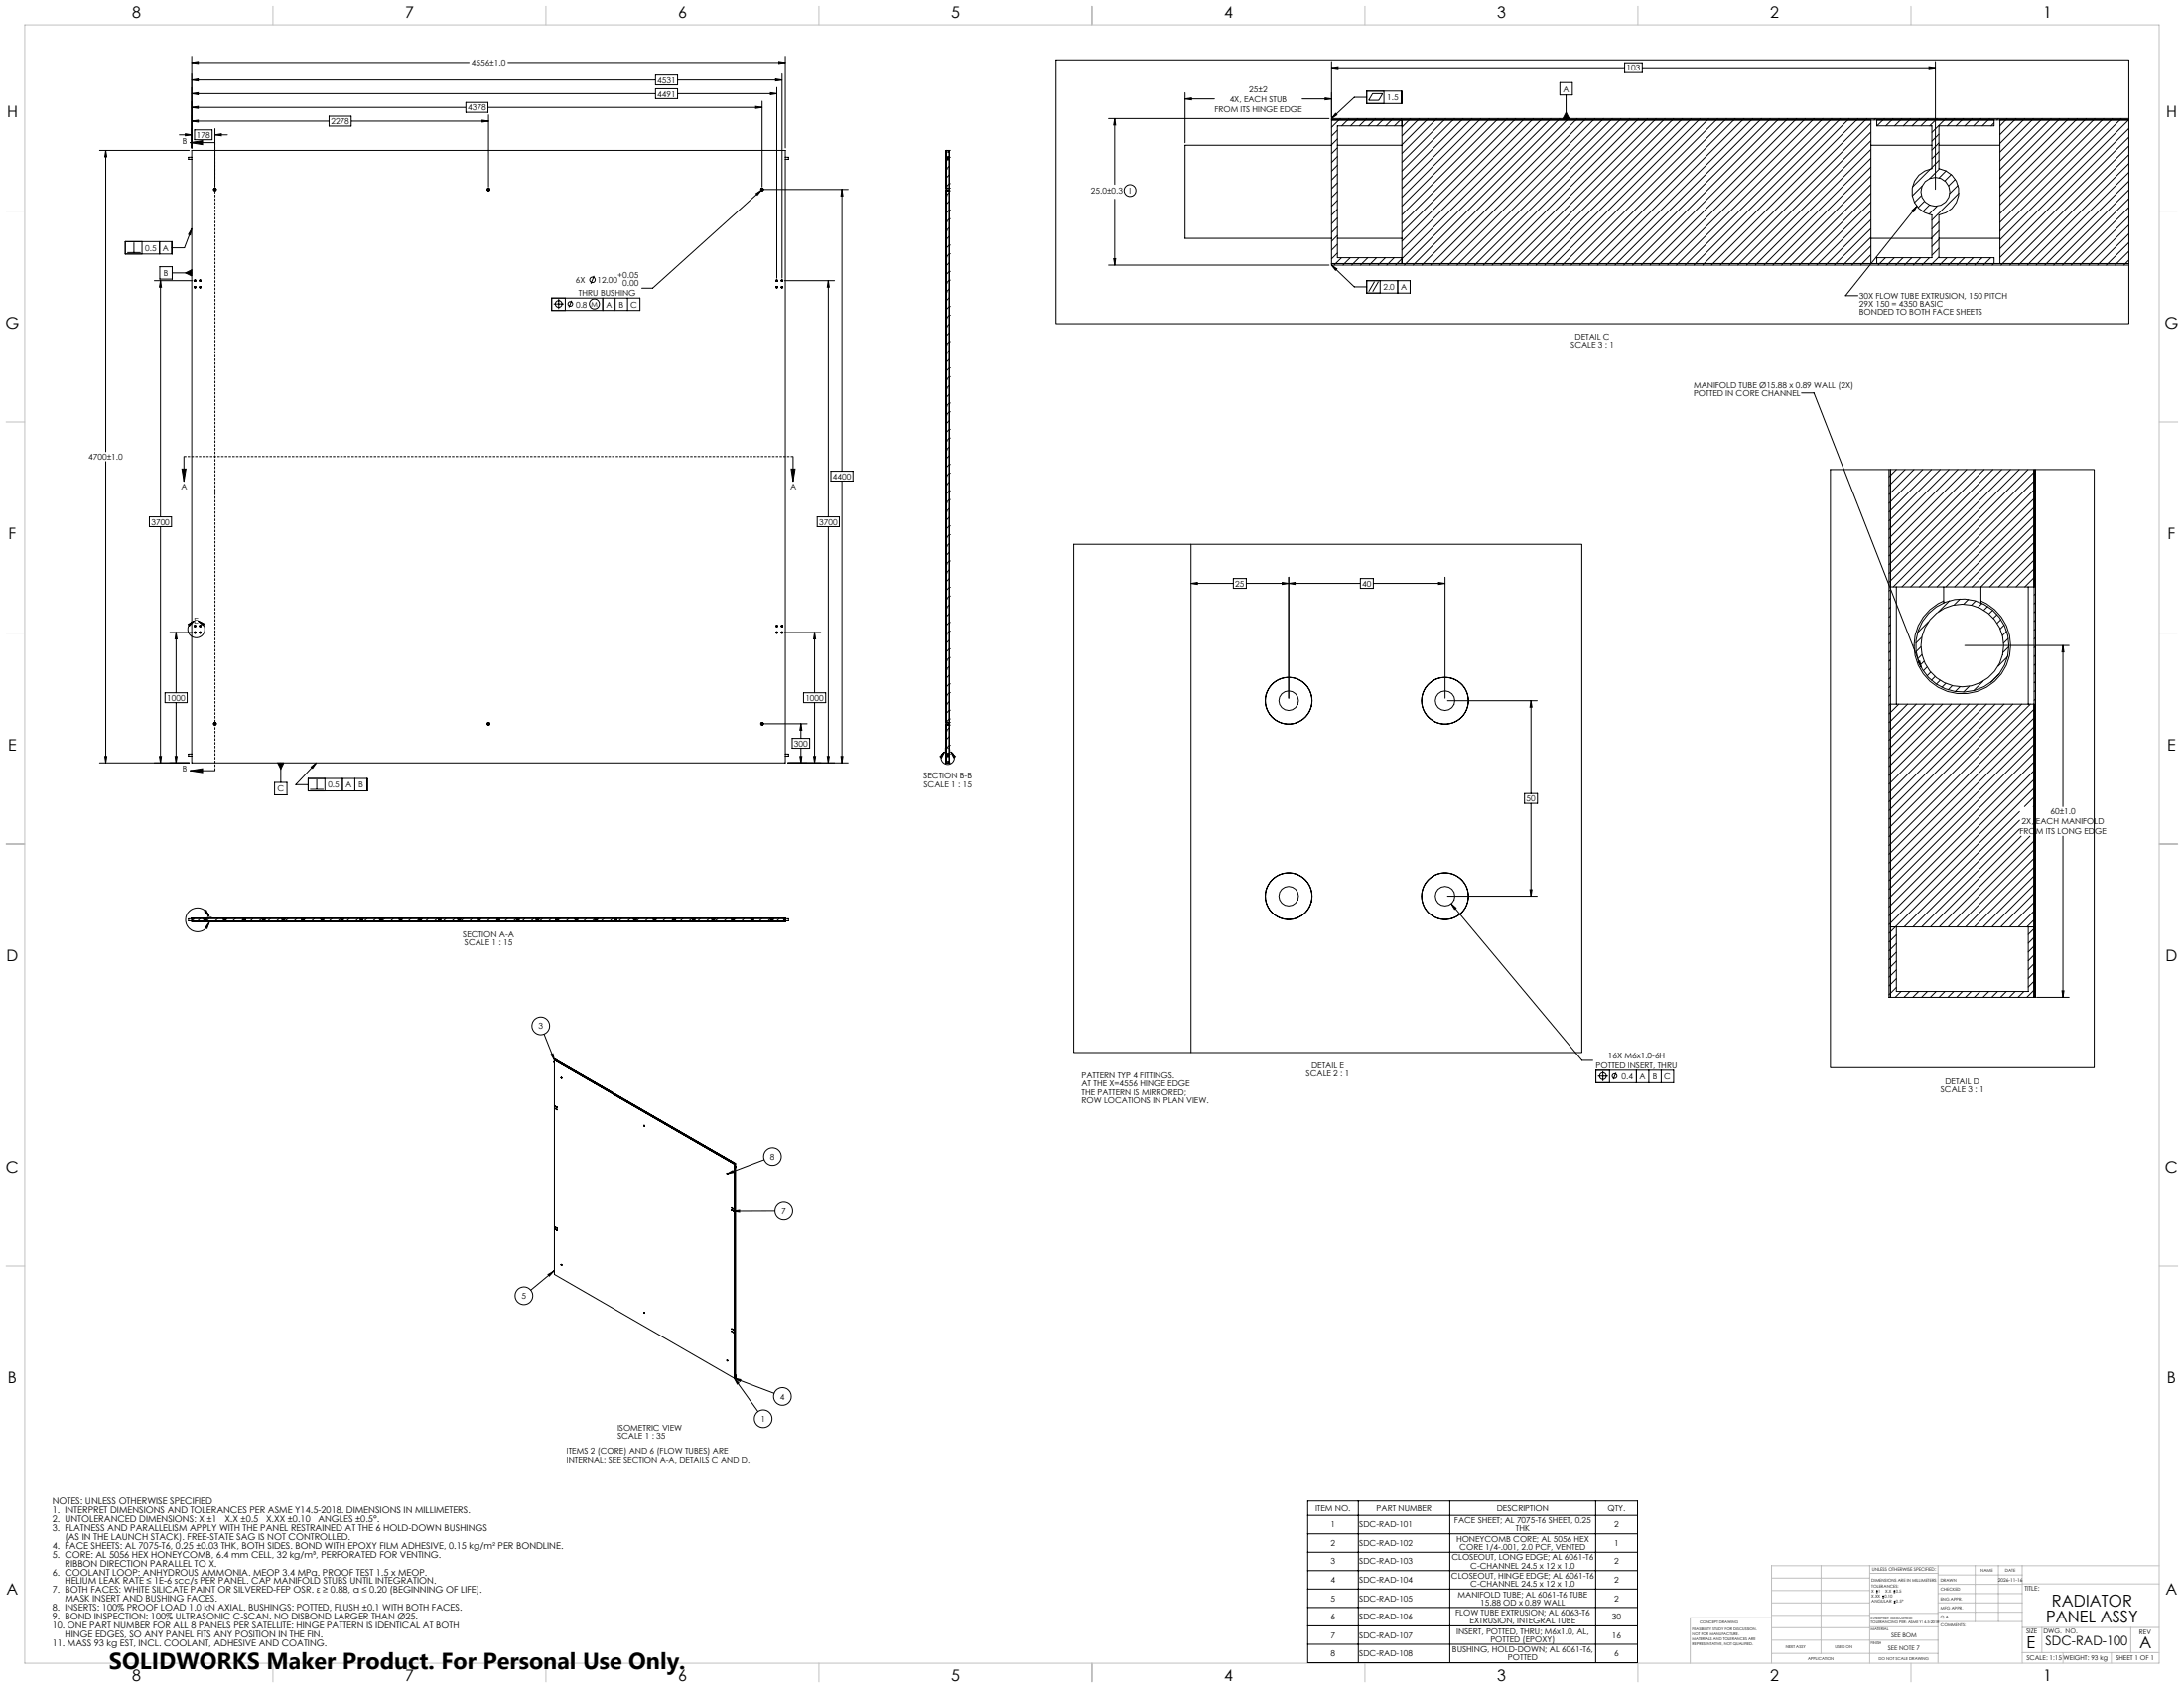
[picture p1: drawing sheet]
<svg xmlns="http://www.w3.org/2000/svg" width="1118mm" height="864mm" viewBox="0 0 1118 864" stroke-linecap="round" stroke-linejoin="round" font-family="sans-serif">
<g fill="none" stroke="#000" stroke-width=".51">
<path d="M98 32l3-1v1zM98 29v47M98 32h142M260 32h142M335 38h12v5h-12zM399 31l3 1h-3zM400 38v104M402 29v47M540 31h549v135h-549zM681 35l4-1v1zM681 31v29M681 35h150"/>
<path d="M831 32h9v5h-9zM841 35h149M987 34l3 1h-3zM990 31v66M98 48l3-1v1zM98 41l3-1v1zM98 55l3-1v1zM98 48h237M98 41h237M98 55h140M168 59h12v5h-12zM238 52h12v5h-12z"/>
<path d="M250 59v37M250 55h140M335 45h12v5h-12zM347 48h51M347 41h53M387 54l3 1h-3zM390 52v44M394 47l4 1h-4zM397 40l3 1h-3zM398 45v97M606 51l4-1v1zM606 47v26"/>
<path d="M606 51h15M666 51h15M678 50l3 1h-3zM683 58l1 1-3 2zM699 47h18v6h-18zM699 50h-6l-12 11M702 48h6l-2 3h-6zM708 47v6M798 42h7v7h-7zM801 57l2 4h-3zM801 49v12M51 77h46"/>
<path d="M54 77l1 3h-1zM54 77v154M92 69h6M95 68l3 1h-3zM97 73l7-1v2zM97 73h13M98 62l3-1v1zM98 77h304v313h-304zM98 62h70M100 66h9v5h-9zM110 69l3-1v1zM110 66v30"/>
<path d="M110 69h6M180 62h70M247 61l3 1h-3zM484 77h.1M484 77h2M484 77v20M484 78h2M484 78h.1M485 77h.1M486 77h.1M486 77v20M567 61h113"/>
<path d="M570 61l1 3h-1zM570 61v33M681 74h-75v48h75M681 61h408M681 61v75M684 76l-3 3M684 67l-3 3M684 71l-3 3M684 74h33M686 61l-5 4M690 61l-3 3M695 61l-4 3"/>
<path d="M699 61l-3 3M704 61l-4 3M708 61l-3 3M713 61l-4 3M717 61l-3 3M717 64h-33v68h33M717 61v74M722 61l-5 4M726 61l-9 9M731 61l-14 13M735 61l-18 17M740 61l-23 22"/>
<path d="M744 61l-27 26M749 61l-32 31M753 61l-36 35M758 61l-41 40M762 61l-45 44M767 61l-50 49M771 61l-54 53M776 61l-59 58M780 61l-63 62M785 61l-68 67M789 61l-75 75M794 61l-75 75"/>
<path d="M798 61l-75 75M802 61l-74 75M803 61h-1M807 61l-75 75M812 61l-75 75M816 61l-75 75M821 61l-75 75M825 61l-75 75M830 61l-75 75M834 61l-75 75M839 61l-75 75M843 61l-75 75"/>
<path d="M848 61l-75 75M852 61l-75 75M857 61l-75 75M861 61l-75 75M865 61l-74 75M870 61l-75 75M874 61l-75 75M879 61l-75 75M883 61l-75 75M888 61l-75 75M892 61l-75 75M897 61l-75 75"/>
<path d="M901 61l-75 75M906 61l-75 75M910 61l-75 75M915 61l-75 75M919 61l-75 75M924 61l-75 75M928 61l-75 75M933 61l-75 75M937 61l-75 75M942 61l-75 75M946 61l-75 75M951 61l-75 75"/>
<path d="M955 61l-75 75M957 63l-72 73M957 72l-63 64M957 76l-59 60M957 68l-68 68M957 74h32M957 61v74M960 61h-1M960 61v3h29v22a12 12 0 0 0-11 12 12 12 0 0 0 11 12v22h-29v3M964 61l-3 3M969 61l-4 3M973 61l-3 3"/>
<path d="M978 61l-4 3M982 61l-4 3M987 61l-4 3M991 61l-4 3M992 69l-3 3M992 73l-3 4M992 78l-3 3M992 74h31M996 61l-7 7M1000 61l-4 3M1005 61l-4 3M1009 61l-4 3"/>
<path d="M1014 61l-4 3M1018 61l-4 3M1020 61v3h-28v22a12 12 0 0 1 10 12 12 12 0 0 1-10 12v22h28v3l-1 1M1020 63l-1 1M1023 61h-1M1023 61v74M1027 61l-4 3M1032 61l-9 8M1036 61l-13 12M1041 61l-18 17M1045 61l-22 21M1050 61l-27 26"/>
<path d="M1054 61l-31 30M1059 61l-36 35M1063 61l-40 39M1068 61l-45 44M1072 61l-49 48M1077 61l-54 53M1081 61l-58 57M1085 61l-62 62M1089 61l-66 66M1089 70l-65 66M1089 75l-61 61M1089 79l-56 57"/>
<path d="M1089 66l-66 66M98 80h-2v1h2M387 99l3-2-2 3zM390 97l-56 50h-6M391 97h43M402 80h2v1h-2M431 97v3h-1zM431 97v144M484 82h.1M484 87h.1M484 96h.1M484 97h.1"/>
<path d="M484 98h.1M484 97v273M484 97h2M484 98h2M484 96h2M484 80h2M484 82h2M485 82h-1M485 81h-1l1-1v2M485 81v1M485 81h.1M486 80h.1"/>
<path d="M486 94h.1M486 97h.1M486 96h.1M486 98h.1M486 97v273M486 85l-2 2M486 89l-2 2M486 94l-2 2M486 98l-2 2M684 80l-3 3M684 94l-3 3M684 85l-3 3"/>
<path d="M684 89l-3 3M684 98l-3 3M957 81l-54 55M957 85l-50 51M957 94l-41 42M957 90l-45 46M957 99l-36 37M984 95l-5 5M988 86l-9 10M992 82l-3 4M992 86l-5 5M996 87l-4 4"/>
<path d="M999 89l-4 4M1001 92l-4 3M1002 95l-4 4M1002 99l-13 14M1089 84l-52 52M1089 88l-47 48M1089 93l-43 43M1089 97l-38 39M98 117l-1 3h-1zM98 117l-4 10h-6M484 100h.1M484 114h.1"/>
<path d="M484 118h.1M486 107h.1M486 112h.1M486 103l-2 2M486 107l-2 2M486 112l-2 2M486 116l-2 2M570 102v34M684 103l-3 3M684 112l-3 3M684 116l-3 3M684 107l-3 3"/>
<path d="M957 103l-32 33M957 108l-27 28M957 112l-23 24M957 117l-18 19M978 108l3-3-2 3zM981 105l-37 46h7M983 100l-3 4M985 103l-3 3M987 105l-3 3M991 105l-4 5M992 118l-3 4M992 114l-3 3"/>
<path d="M1089 102l-34 34M1089 106l-29 30M1089 111l-25 25M1089 115l-20 21M1089 120l-16 16M64 124h24v6h-24zM65 129h7M69 124v5M73 124v6M82 124v6M82 136h6v7h-6zM88 140h10"/>
<path d="M95 140l3-2v3zM484 132h.1M486 125h.1M486 130h.1M486 139h.1M486 121l-2 2M486 125l-2 2M486 130l-2 2M486 134l-2 2M486 139l-2 1M567 136h113M570 132h1l-1 4z"/>
<path d="M681 136l3 2h-1zM681 135h408M681 136h408M681 136l12 11h6M684 120l-3 3M684 125l-3 3M684 129l-3 3M684 122h33M686 132l-3 4M691 132l-4 4M695 132l-3 4M700 132l-4 4"/>
<path d="M704 132l-3 4M709 132l-4 4M713 132l-3 4M957 121l-14 15M957 126l-9 10M957 130l-5 6M957 122h32M965 132l-4 4M969 132l-3 4M974 132l-4 4M978 132l-3 4M983 132l-4 4"/>
<path d="M987 132l-3 4M992 123l-3 3M992 127l-3 4M992 131l-4 5M992 122h31M996 132l-3 4M1001 132l-4 4M1005 132l-3 4M1010 132l-4 4M1014 132l-4 4M1019 132l-4 4M1089 124l-11 12"/>
<path d="M1089 129l-7 7M1089 133l-2 3M79 144h19M82 144l1 3h-1zM82 144v120M282 153h45v6h-45zM283 156h5M286 153v5M289 153v6M293 154l-2 3M304 141l-2 4M308 153v6"/>
<path d="M315 153v6M321 153v6M401 144h26M424 144v3h-1zM424 144v120M484 145h.1M484 149h.1M486 143h.1M486 157h.1M486 143l-2 2M486 148l-2 1M486 152l-2 2"/>
<path d="M486 157l-2 1M699 144h23v6h-23zM703 144l-3 5M705 144l-3 5M706 144v6M715 144v6M484 163h.1M484 167h.1M484 176h.1M486 161h.1M486 175h.1M486 170l-2 2"/>
<path d="M486 161l-2 2M486 166l-2 1M486 175l-2 1M486 179l-2 2M484 181h.1M484 194h.1M484 199h.1M486 188h.1M486 193h.1M486 184l-2 1M486 188l-2 2M486 193l-2 1"/>
<path d="M486 197l-2 2M484 208h.1M484 212h.1M486 206h.1M486 211h.1M486 220h.1M486 202l-2 1M486 206l-2 2M486 211l-2 1M486 215l-2 2M486 220l-2 1M922 201h6l55 140"/>
<path d="M54 236v154M93 240h2l-1 6zM94 234v12M405 240h2l-1 6zM406 234v12M484 226h.1M484 230h.1M486 224h.1M486 238h.1M486 224l-2 2M486 229l-2 1M486 233l-2 2"/>
<path d="M486 238l-2 1M425 241h11v5h-11zM431 246v144M484 244h.1M484 248h.1M484 257h.1M486 242h.1M486 251h.1M486 256h.1M486 242l-2 2M486 247l-2 1M486 251l-2 2"/>
<path d="M486 256l-2 1M937 240h135v306h-135zM967 240v270h75v-270M967 240v270M970 240l-3 4M975 240l-8 8M979 240l-12 13M984 240l-17 17M988 240l-21 22M993 240l-26 26M997 240l-30 31M1002 240l-35 35"/>
<path d="M1006 240l-39 40M1011 240l-44 44M1015 240l-48 49M1020 240l-53 53M1024 240l-57 58M1029 240l-60 60M1033 240l-60 60M1038 240l-60 60M1041 240v270M1042 241l-60 59M1042 245l-55 55M1042 250l-51 50"/>
<path d="M1042 254l-46 46M1042 259l-42 41M76 264h12v5h-12zM82 269v121M418 264h12v5h-12zM424 269v121M484 262h.1M484 275h.1M484 280h.1M486 269h.1M486 274h.1M486 260l-2 2"/>
<path d="M486 265l-2 1M486 269l-2 2M486 274l-2 1M486 278l-2 2M549 278h260v260h-260zM609 278v260M1042 263l-37 37M1042 268l-33 32M1042 272l-28 28v8M1042 277l-24 23M484 289h.1M484 293h.1"/>
<path d="M486 287h.1M486 283l-2 1M486 287l-2 2M486 292l-2 1M486 296l-2 2M609 298h4v1zM609 298h22M631 296h7v5h-7zM638 298h58M656 298h3l-3 1zM659 298h4v1zM659 295v62"/>
<path d="M696 296h7v5h-7zM703 298h36M736 298h3l-3 1zM739 295v62M1042 281l-19 19M1042 286l-15 14M1042 290l-10 10M1042 295l-6 5M1042 299l-1 1M96 319l3-1-2 2zM101 318a4 4 0 0 1 3 6 4 4 0 0 1-7 1 4 4 0 0 1 2-7M101 318l3 1v1z"/>
<path d="M484 307h.1M484 311h.1M486 300h.1M486 305h.1M486 318h.1M486 300l-2 2M486 305l-2 2M486 309l-2 2M486 314l-2 2M486 318l-2 2M967 302h.1M967 306v1"/>
<path d="M967 311h.1M967 315v1M967 320h.1M967 300h74M970 300v60M987 318l-6 6M995 307a25 25 0 0 0-10 38 25 25 0 0 0 39 0 25 25 0 0 0-10-38M995 300v8M998 307l-6 6M1003 306l-3 4M1007 307l-2 2M1011 307l-2 3"/>
<path d="M1014 309l-2 2M1017 310l-2 2M1020 312l-2 2M1022 314l-2 2M1024 317l-2 2M1026 320l-2 2M1038 300v60M1042 304h-1M1042 308l-1 1M1042 313h-1M1042 317l-1 1M87 324h11"/>
<path d="M90 324l1 3h-1zM90 324v30M401 324h19M417 324v3h-1zM417 324v30M484 325h.1M484 338h.1M486 323h.1M486 332h.1M486 336h.1M486 323l-2 2M486 327l-2 2"/>
<path d="M486 332l-2 2M486 336l-2 2M967 329h.1M967 324v1M967 333v1M967 338h.1M981 339l1-1 1 3zM983 331l-2 2M983 326l-3 3M984 335l-2 2M985 338l-2 2M1005 330h54"/>
<path d="M1027 323l-2 2M1027 336l-5 5M1028 327l-3 2M1028 331l-3 3M1042 322h-1M1042 326l-1 1M1042 331h-1M1042 335l-1 1M1042 340h-1M1056 330v4h-1zM1056 330v83M84 354h12v5h-12z"/>
<path d="M90 359v31M411 354h12v5h-12zM417 359v31M484 343h.1M484 356h.1M486 350h.1M486 354h.1M486 341l-2 2M486 345l-2 2M486 350l-2 2M486 354l-2 2M486 359l-2 2"/>
<path d="M741 358h46M783 358l1 4h-1zM783 358v48M967 342v1M967 347h.1M967 351v1M967 355v1M967 360v1M986 341l-2 2M988 344l-2 2M990 346l-2 2M993 348l-2 2"/>
<path d="M996 350l-2 2M999 351l-2 2M1003 351l-2 3M1008 351l-3 3M1015 349l-5 4M1023 345l-4 4M1042 344l-1 1M1042 349h-1M1042 353l-1 1M1042 358h-1M391 370h22M405 378h9v5h-9z"/>
<path d="M410 370v4h-1zM410 370v8M484 374h.1M484 361h.1M484 369h.1M484 370v1M484 371h.1M484 370h.1M484 371v19M484 371h2M484 370h2M486 363h.1"/>
<path d="M486 368h.1M486 370v1M486 370h.1M486 371h.1M486 371v19M486 372l-2 2M486 377l-2 1M486 363l-2 2M486 368l-2 1M967 360h74M972 360l-5 5M976 360l-9 10"/>
<path d="M981 360l-14 14M985 360l-18 19M990 360l-23 23M994 360l-27 28M999 360l-32 32M1003 360l-36 37M1008 360l-41 41M1012 360l-45 46M1017 360l-50 50M1021 360l-54 55M1026 360l-59 59M1030 360l-63 64"/>
<path d="M1035 360l-68 68M1039 360l-72 73M1042 362l-75 75M1042 367l-75 75M1042 371l-75 75M1042 376l-75 75M51 390h46M54 387h1l-1 3zM82 387h1l-1 3zM90 387h1l-1 3zM97 394l7-1v2zM97 394h13"/>
<path d="M98 386h-2v1h2M142 390h3l-1 3zM144 390v10M158 398h30v7h-30zM159 392l3-2-2 3zM162 390l-11 11h7M162 399v5M166 398v7M175 398v7M182 398v7M402 386h2v1h-2M403 390h31"/>
<path d="M409 387h1v3zM410 383v7M416 387h1v3zM423 387h1v3zM430 387h1v3zM483 385a3 3 0 0 0-1 5 3 3 0 0 0 6 0 3 3 0 0 0-1-5M483 385l-1 3-1-1zM484 387h.1M484 390h.1M484 390h2M484 389h2M484 387h2"/>
<path d="M484 386h2M485 387h-1M485 386v1l1-1h-1M485 387h.1M485 386h.1M486 381h.1M486 386h.1M486 390h.1M486 381l-2 2M487 385l2 2-1 1zM1042 380l-75 75M1042 385l-75 75"/>
<path d="M1042 389l-75 75M1042 393l-75 75M1042 398l-75 75M141 400h6v7h-6zM159 404h7M780 406h7v5h-7zM783 411v48M1033 420l-54 54M1033 415l-59 59M1042 402l-75 75M1042 407l-6 6M1042 411l-2 2"/>
<path d="M1033 424l-50 50M1034 428l-46 46M1039 428l-47 46M1042 429l-45 45M1042 434l-41 40M1042 438l-36 36M1056 428v82M741 459h46M783 455h1l-1 4zM1042 443l-32 31M1042 447l-27 27M1042 452l-23 22"/>
<path d="M1042 456l-18 18M98 470h304v1h-304zM99 470h-3v1h3M99 470v1M103 470l-2 1M104 470h2M104 470v1M104 470h.1M104 471h.1M105 466h1l1 3zM105 470v1M105 470h.1"/>
<path d="M105 471h.1M106 471h-1M106 470h.1M106 471h.1M106 470v1M107 469a6 6 0 0 0-10-3 6 6 0 0 0 1 10 6 6 0 0 0 9-4M107 472l-1 3h-1zM107 470l-1 1h-2M110 471h.1M112 470h.1M112 470l-2 1M114 471h2"/>
<path d="M114 470h2M114 470v1M114 471h.1M115 470v1M115 470h.1M115 471h.1M116 470h.1M116 471h.1M116 470v1M121 470l-2 1M123 471h.1M124 471h-1"/>
<path d="M124 471h2M124 470h2M124 470v1M124 470h.1M124 471h.1M125 470v1M125 470h.1M125 471h.1M126 470h.1M126 471h.1M126 470v1M128 471h.1"/>
<path d="M130 470h.1M130 470l-2 1M134 470h.1M134 470l-2 1M134 471h2M134 470h2M134 470v1M134 471h.1M135 470v1M135 470h.1M135 471h.1M136 470h.1"/>
<path d="M136 471h.1M136 470v1M137 471h.1M139 470l-2 1M141 471h.1M143 470h.1M143 470l-2 1M144 471h2M144 470h2M144 470v1M144 470h.1M144 471h.1"/>
<path d="M145 470v1M145 470h.1M145 471h.1M146 470h.1M146 471h.1M146 470v1l1-1M147 470h.1M152 470l-2 1M154 471h2M154 470h2M154 470v1M154 470h.1"/>
<path d="M154 471h.1M155 471h.1M155 470v1M155 470h.1M156 470h.1M156 471h.1M156 470v1M159 471h.1M161 470h.1M161 470l-2 1M164 471h.1M164 471h2"/>
<path d="M164 470h2M164 470v1M164 470h.1M165 470v1M165 470h.1M165 471h.1M166 470v1M170 470l-2 1M173 471h.1M174 471h2M174 470v1M174 471h.1"/>
<path d="M174 470h.1M175 470v1M175 470h.1M175 471h.1M176 470h.1M176 471h.1M176 470h-2l-1 1M176 470v1M177 471h.1M179 470h.1M179 470l-2 1M183 470l-1 1"/>
<path d="M184 471h2M184 470h2M184 470v1M184 470h.1M184 471h.1M185 470v1M185 470h.1M185 471h.1M186 470h.1M186 471h.1M186 470v1M188 470l-2 1"/>
<path d="M191 471h.1M192 470h.1M192 470l-1 1M194 471h2M194 470h2M194 470v1M194 470h.1M194 471h.1M195 470v1M195 470h.1M195 471h.1M196 470h.1"/>
<path d="M196 471h.1M196 470v1M197 470h.1M197 470l-1 1M201 470l-1 1M204 470h2v1M204 470v1M204 471h2M204 470h.1M204 471h.1M205 471h.1M205 470v1"/>
<path d="M205 470h.1M206 470h.1M206 471h.1M209 471h.1M210 470h.1M210 470l-1 1M214 470l-1 1M214 471h2M214 470h2M214 470v1M214 470h.1M214 471h.1"/>
<path d="M215 470h.1M215 470v1M215 471h.1M216 470h.1M216 471h.1M216 470v1M218 471h.1M219 470l-1 1M222 471h.1M224 470h.1M224 470l-2 1M224 471h2"/>
<path d="M224 470h2M224 470v1M224 471h.1M225 470v1M225 470h.1M225 471h.1M226 470h.1M226 471h.1M226 470v1M228 470h.1M228 470l-1 1M233 470l-2 1"/>
<path d="M234 471h2M234 470h2M234 470v1M234 470h.1M234 471h.1M235 470v1M235 470h.1M235 471h.1M236 470h.1M236 471h.1M237 470l-1 1v-1M240 471h.1"/>
<path d="M242 470h.1M242 470l-2 1M244 471h2M244 470h2M244 470v1M245 471h.1M245 470v1M245 470h.1M246 470h.1M246 471h.1M246 470v1M251 470l-2 1"/>
<path d="M254 471h.1M254 471h2M254 470h2M254 470v1M254 470h.1M255 470v1M255 470h.1M255 471h.1M256 470h.1M256 471h.1M256 470v1M260 470h.1"/>
<path d="M260 470l-2 1M264 471v-1l-1 1M264 471h2M264 470h2M264 470h.1M264 471h.1M265 470v1M265 470h.1M265 471h.1M266 470h.1M266 471h.1M266 470v1"/>
<path d="M267 471h.1M269 470l-2 1M272 471h.1M273 470h.1M273 470l-1 1M274 471h2M274 470h2M274 470v1M274 470h.1M274 471h.1M275 470v1M275 470h.1"/>
<path d="M275 471h.1M276 470h.1M276 471h.1M276 470v1M278 470h.1M278 470l-2 1M282 470l-1 1M284 471h2M284 470h2M284 470v1M284 470h.1M284 471h.1"/>
<path d="M285 470v1M285 471h.1M285 470h.1M286 470h.1M286 471h.1M286 470v1M287 470l-1 1M290 471h.1M291 470h.1M291 470l-1 1M294 470h2M294 470v1"/>
<path d="M294 470h.1M294 471h.1M295 471h.1M295 470v1M295 470h.1M296 470v1M296 470h.1M296 471h-2M299 471h.1M300 470l-1 1M303 471h.1M304 470l-1 1"/>
<path d="M304 471h2M304 470h2M304 470v1M304 470h.1M304 471h.1M305 470h.1M305 470v1M305 471h.1M306 470h.1M306 471h.1M306 470v1M309 470h.1"/>
<path d="M309 470l-2 1M314 470l-2 1M314 471h2M314 470h2M314 470v1M314 470h.1M314 471h.1M315 470v1M315 470h.1M315 471h.1M316 470h.1M316 471h.1"/>
<path d="M316 470v1M318 470l-2 1M321 471h.1M323 470h.1M323 470l-2 1M324 470h2M324 470v1M324 470h.1M324 471h.1M325 470v1M325 470h.1M325 471h.1"/>
<path d="M326 471h-1M326 470h.1M326 471h.1M326 470v1M327 470h.1M327 470l-1 1h-2M330 471h.1M332 470l-2 1M334 471h2M334 470h2M334 470v1M334 470h.1"/>
<path d="M334 471h.1M335 471h-1M335 470v1M335 470h.1M335 471h.1M336 470h.1M336 471h.1M336 470v1M341 470h.1M341 470l-2 1M344 471h-1M344 471h2"/>
<path d="M344 470h2M344 470v1M344 470h.1M344 471h.1M345 470v1M345 470h.1M345 471h.1M346 470h.1M346 471h.1M346 470v1M348 471h.1M350 470l-2 1"/>
<path d="M352 471h.1M354 470h.1M354 470l-2 1M354 471h2M354 470h2M354 470v1M354 471h.1M355 470v1M355 470h.1M355 471h.1M356 470h.1M356 471h.1"/>
<path d="M356 470v1M359 470h.1M359 470l-2 1M363 470l-2 1M364 471h2M364 470h2M364 470v1M364 470h.1M364 471h.1M365 470v1M365 470h.1M365 471h.1"/>
<path d="M366 470h.1M366 471h.1M366 470v1l2-1M368 470h.1M370 471h.1M372 470h.1M372 470l-2 1M374 471h2M374 470h2M374 470v1M374 470h.1M374 471h.1"/>
<path d="M375 470v1M375 470h.1M375 471h.1M376 470h.1M376 471h.1M376 470v1M377 470l-1 1M379 471h.1M381 470l-2 1M384 471h.1M384 471h2M384 470h2"/>
<path d="M384 470v1M384 470h.1M385 470v1M385 470h.1M385 471h.1M386 470h.1M386 471h.1M386 470v1M390 470h.1M390 470l-2 1M394 471h2M394 470h2"/>
<path d="M394 470v1M394 470l-1 1M395 470v1M395 470h.1M395 471h.1M396 470h.1M396 471h.1M396 470v1M397 471h.1M399 470l-2 1M401 470h3v1h-3M401 470v1"/>
<path d="M402 471h.1M743 462l2 3h-1zM743 462l67 81h5M967 474h74M970 478l-3 4M970 474v33h68v-33M1042 461l-14 13M1042 465l-9 9M1042 470l-5 4M1042 474l-4 4M1042 479l-4 4M970 483l-3 3"/>
<path d="M970 487l-3 4M970 492l-3 3M970 496l-3 4M1042 483l-4 4M1042 488l-4 4M1042 492l-4 4M1042 497l-4 4M970 501l-3 3M970 505l-3 4M973 507l-3 3M977 507l-3 3M982 507l-3 3"/>
<path d="M986 507l-3 3M991 507l-3 3M995 507l-3 3M1000 507l-3 3M1004 507l-3 3M1009 507l-3 3M1013 507l-3 3M1018 507l-3 3M1022 507l-3 3M1027 507l-3 3M1031 507l-3 3M1036 507l-3 3"/>
<path d="M1042 501l-4 4M1042 506l-5 4M1042 510h17M1055 507h1v3zM278 529l6 13M282 540l1-1 1 3zM284 543h-1l1 1M284 542h.1M284 542l92 54v-1M284 542v110l92 53M284 542l92 53M287 552h.1"/>
<path d="M817 548h39v6h-39zM818 551h5M820 548v5M824 548v6M827 549l-1 3M837 548v6M844 548v6M850 548v6M284 566h.1M285 567h.1M376 595v110M376 596h.1"/>
<path d="M376 597h1M376 597h.1M376 595v2M376 597v107M376 595h.1M391 593l-19 8M372 600v1zM372 601l3-2v1zM372 600h.1M375 619h.1M374 619h.1M374 618h.1"/>
<path d="M375 620h.1M375 618h.1M375 620l3-1v1zM397 620h-22M284 629h.1M284 628h.1M285 628h.1M285 630h.1M285 629h.1M280 652l3-2-2 3zM283 650l-11 10M283 650l1 1"/>
<path d="M284 650h-1M330 671v1zM374 680h.1M374 681h.1M375 680h.1M375 682h.1M376 705h.1M376 705l2 3h-1zM376 705l3 1v1zM376 705l12 17M376 705l20 8M376 704v1"/>
<path d="M377 704h-1M669 768h169v83h-169zM669 775h169M695 768v83M742 768v83M817 768v83M669 785h169M669 794h169M669 804h169M669 813h169M960 815h1M960 814h1"/>
<path d="M961 814h.1M963 817h1M964 816v1M969 815h1M969 814h1M969 819h1M969 814h.1M970 819v1M669 822h169M669 832h169M969 820h1M669 841h169"/>
<circle cx="110" cy="97" r=".4"/>
<circle cx="110" cy="97" r=".7"/>
<circle cx="250" cy="97" r=".4"/>
<circle cx="250" cy="97" r=".7"/>
<circle cx="390" cy="97" r=".4"/>
<circle cx="390" cy="97" r=".7"/>
<circle cx="485" cy="81" r=".5"/>
<circle cx="578" cy="97" r="3"/>
<circle cx="990" cy="98" r="7"/>
<circle cx="100" cy="147" r=".2"/>
<circle cx="100" cy="147" r=".4"/>
<circle cx="100" cy="144" r=".4"/>
<circle cx="100" cy="144" r=".2"/>
<circle cx="102" cy="144" r=".4"/>
<circle cx="102" cy="147" r=".4"/>
<circle cx="102" cy="147" r=".2"/>
<circle cx="102" cy="144" r=".2"/>
<circle cx="286" cy="156" r="1.7"/>
<circle cx="292" cy="156" r="1.2"/>
<circle cx="303" cy="143" r="1.4"/>
<circle cx="304" cy="156" r="2.6"/>
<circle cx="398" cy="147" r=".2"/>
<circle cx="398" cy="147" r=".4"/>
<circle cx="398" cy="144" r=".4"/>
<circle cx="398" cy="144" r=".2"/>
<circle cx="400" cy="147" r=".2"/>
<circle cx="400" cy="144" r=".2"/>
<circle cx="400" cy="144" r=".4"/>
<circle cx="400" cy="147" r=".4"/>
<circle cx="100" cy="324" r=".2"/>
<circle cx="100" cy="324" r=".4"/>
<circle cx="100" cy="320" r=".4"/>
<circle cx="100" cy="320" r=".2"/>
<circle cx="102" cy="320" r=".4"/>
<circle cx="102" cy="324" r=".4"/>
<circle cx="102" cy="324" r=".2"/>
<circle cx="102" cy="320" r=".2"/>
<circle cx="398" cy="324" r=".2"/>
<circle cx="398" cy="324" r=".4"/>
<circle cx="398" cy="320" r=".4"/>
<circle cx="398" cy="320" r=".2"/>
<circle cx="400" cy="324" r=".2"/>
<circle cx="400" cy="320" r=".2"/>
<circle cx="400" cy="324" r=".4"/>
<circle cx="400" cy="320" r=".4"/>
<circle cx="1004" cy="330" r="24"/>
<circle cx="1004" cy="330" r="21"/>
<circle cx="659" cy="358" r="12"/>
<circle cx="659" cy="358" r="5"/>
<circle cx="739" cy="359" r="12"/>
<circle cx="739" cy="358" r="12"/>
<circle cx="739" cy="358" r="5"/>
<circle cx="110" cy="370" r=".4"/>
<circle cx="110" cy="370" r=".7"/>
<circle cx="250" cy="370" r=".4"/>
<circle cx="250" cy="370" r=".7"/>
<circle cx="390" cy="370" r=".4"/>
<circle cx="390" cy="370" r=".7"/>
<circle cx="485" cy="386" r=".5"/>
<circle cx="659" cy="458" r="12"/>
<circle cx="659" cy="459" r="12"/>
<circle cx="659" cy="458" r="5"/>
<circle cx="739" cy="459" r="12"/>
<circle cx="739" cy="458" r="12"/>
<circle cx="739" cy="458" r="5"/>
<circle cx="105" cy="471" r=".2"/>
<circle cx="115" cy="471" r=".2"/>
<circle cx="125" cy="471" r=".2"/>
<circle cx="135" cy="471" r=".2"/>
<circle cx="145" cy="471" r=".2"/>
<circle cx="155" cy="471" r=".2"/>
<circle cx="165" cy="471" r=".2"/>
<circle cx="175" cy="471" r=".2"/>
<circle cx="185" cy="471" r=".2"/>
<circle cx="195" cy="471" r=".2"/>
<circle cx="205" cy="471" r=".2"/>
<circle cx="215" cy="471" r=".2"/>
<circle cx="225" cy="471" r=".2"/>
<circle cx="235" cy="471" r=".2"/>
<circle cx="245" cy="471" r=".2"/>
<circle cx="255" cy="471" r=".2"/>
<circle cx="265" cy="471" r=".2"/>
<circle cx="275" cy="471" r=".2"/>
<circle cx="285" cy="471" r=".2"/>
<circle cx="295" cy="471" r=".2"/>
<circle cx="305" cy="471" r=".2"/>
<circle cx="315" cy="471" r=".2"/>
<circle cx="325" cy="471" r=".2"/>
<circle cx="335" cy="471" r=".2"/>
<circle cx="345" cy="471" r=".2"/>
<circle cx="355" cy="471" r=".2"/>
<circle cx="365" cy="471" r=".2"/>
<circle cx="375" cy="471" r=".2"/>
<circle cx="385" cy="471" r=".2"/>
<circle cx="395" cy="471" r=".2"/>
<circle cx="277" cy="525" r="5"/>
<circle cx="287" cy="551" r=".3"/>
<circle cx="287" cy="551" r=".2"/>
<circle cx="820" cy="551" r="1.7"/>
<circle cx="826" cy="551" r="1.2"/>
<circle cx="284" cy="567" r=".1"/>
<circle cx="284" cy="566" r=".1"/>
<circle cx="285" cy="566" r=".1"/>
<circle cx="285" cy="568" r=".1"/>
<circle cx="330" cy="576" r=".2"/>
<circle cx="330" cy="576" r=".1"/>
<circle cx="377" cy="597" r=".2"/>
<circle cx="395" cy="592" r="5"/>
<circle cx="372" cy="600" r=".2"/>
<circle cx="374" cy="618" r=".1"/>
<circle cx="401" cy="620" r="5"/>
<circle cx="285" cy="628" r=".1"/>
<circle cx="285" cy="629" r=".1"/>
<circle cx="287" cy="647" r=".2"/>
<circle cx="287" cy="647" r=".1"/>
<circle cx="268" cy="663" r="5"/>
<circle cx="330" cy="672" r=".1"/>
<circle cx="330" cy="672" r=".2"/>
<circle cx="374" cy="680" r=".1"/>
<circle cx="372" cy="696" r=".2"/>
<circle cx="372" cy="696" r=".1"/>
<circle cx="374" cy="681" r=".1"/>
<circle cx="375" cy="680" r=".1"/>
<circle cx="375" cy="682" r=".1"/>
<circle cx="377" cy="704" r=".2"/>
<circle cx="400" cy="714" r="5"/>
<circle cx="391" cy="726" r="5"/>
</g>
<g fill="none" stroke="#c0c0c0" stroke-width=".51">
<path d="M13 13h1092v838h-1092zM140 3v10M279 3v10M419 3v10M559 3v10M698 3v10M838 3v10M978 3v10M3 108h10M1105 108h9M3 216h10M1105 216h9"/>
<path d="M3 324h10M1105 324h9M3 432h10M1105 432h9M3 540h10M1105 540h9M3 648h10M1105 648h9M3 756h10M1105 756h9M907 814h50M907 807h50"/>
<path d="M932 801v45M957 801v50M957 805h35M992 801v50M992 815h43M992 811h43M992 806h43M1011 801v29M1023 801v29M1035 801v50M1035 810h70M1105 801h-198v50"/>
<path d="M907 839h85M907 833h50M907 826h50M907 820h50M907 828h-42v23M957 832h35M957 825h35M992 820h43M992 825h43M992 830h43M1035 833h70M1045 833v13"/>
<path d="M1090 833v13M140 851v9M279 851v9M419 851v9M559 851v9M698 851v9M838 851v9M907 846h85M978 851v9M1035 846h70M1056 846v5M1080 846v5"/>
</g>
<g fill="#000">
<path d="M98 32l3-1v1zM399 31l3 1h-3zM681 35l4-1v1zM987 34l3 1h-3zM98 48l3-1v1zM98 41l3-1v1zM98 55l3-1v1zM387 54l3 1h-3zM394 47l4 1h-4zM397 40l3 1h-3zM606 51l4-1v1zM678 50l3 1h-3z"/>
<path d="M54 77l1 3h-1zM97 73l7-1v2zM95 68l3 1h-3zM98 62l3-1v1zM110 69l3-1v1zM247 61l3 1h-3zM570 61l1 3h-1zM683 58l1 1-3 2zM801 57l2 4h-3zM387 99l3-2-2 3zM431 97v3h-1zM98 117l-1 3h-1z"/>
<path d="M978 108l3-3-2 3zM570 132h1l-1 4zM681 136l3 2h-1zM82 144l1 3h-1zM95 140l3-2v3zM424 144v3h-1zM93 240h2l-1 6zM405 240h2l-1 6zM609 298h4v1zM656 298h3l-3 1zM659 298h4v1zM736 298h3l-3 1z"/>
<path d="M96 319l3-1-2 2zM101 318l3 1v1zM90 324l1 3h-1zM417 324v3h-1zM1056 330v4h-1zM783 358l1 4h-1zM981 339l1-1 1 3zM410 370v4h-1zM54 387h1l-1 3zM82 387h1l-1 3zM90 387h1l-1 3zM97 394l7-1v2z"/>
<path d="M142 390h3l-1 3zM159 392l3-2-2 3zM409 387h1v3zM416 387h1v3zM423 387h1v3zM430 387h1v3zM483 385l-1 3-1-1zM487 385l2 2-1 1zM783 455h1l-1 4zM105 466h1l1 3zM107 472l-1 3h-1zM743 462l2 3h-1z"/>
<path d="M1055 507h1v3zM282 540l1-1 1 3zM372 601l3-2v1zM375 620l3-1v1zM280 652l3-2-2 3zM376 705l2 3h-1zM376 705l3 1v1z"/>
</g>
<path d="M110 73v321M94 234h312" fill="none" stroke="#000" stroke-width=".51" stroke-dasharray="1.3 .6" stroke-linecap="butt"/>
<text font-size="11.9" x="56" y="854">SOLIDWORKS Maker Product. For Personal Use Only.</text>
<g font-size="8.5">
<text x="1050" y="822">RADIATOR</text>
<text x="1047" y="830">PANEL ASSY</text>
<text x="1037" y="843">E</text>
<text x="1095" y="843">A</text>
</g>
<g font-size="8.1">
<text x="68" y="9">8</text>
<text x="207" y="9">7</text>
<text x="347" y="9">6</text>
<text x="487" y="9">5</text>
<text x="626" y="9">4</text>
<text x="766" y="9">3</text>
<text x="906" y="9">2</text>
<text x="1045" y="9">1</text>
<text x="4" y="60">H</text>
<text x="1108" y="60">H</text>
<text x="3" y="168">G</text>
<text x="1108" y="168">G</text>
<text x="4" y="276">F</text>
<text x="1109" y="276">F</text>
<text x="4" y="384">E</text>
<text x="1109" y="384">E</text>
<text x="3" y="492">D</text>
<text x="1108" y="492">D</text>
<text x="3" y="600">C</text>
<text x="1108" y="600">C</text>
<text x="4" y="708">B</text>
<text x="1109" y="708">B</text>
<text x="3" y="816">A</text>
<text x="1108" y="816">A</text>
<text x="68" y="860">8</text>
<text x="207" y="860">7</text>
<text x="347" y="860">6</text>
<text x="487" y="860">5</text>
<text x="626" y="860">4</text>
<text x="766" y="860">3</text>
<text x="906" y="860">2</text>
<text x="1045" y="860">1</text>
</g>
<text font-size="6.7" x="1047" y="842">SDC-RAD-100</text>
<g font-size="4.7">
<text x="27" y="770">NOTES: UNLESS OTHERWISE SPECIFIED</text>
<text x="27" y="774">1. INTERPRET DIMENSIONS AND TOLERANCES PER ASME Y14.5-2018. DIMENSIONS IN MILLIMETERS.</text>
<text x="27" y="779">2. UNTOLERANCED DIMENSIONS: X ±1</text>
<text x="115" y="779">X.X ±0.5</text>
<text x="136" y="779">X.XX ±0.10</text>
<text x="163" y="779">ANGLES ±0.5°.</text>
<text x="27" y="783">3. FLATNESS AND PARALLELISM APPLY WITH THE PANEL RESTRAINED AT THE 6 HOLD-DOWN BUSHINGS</text>
<text x="33" y="788">(AS IN THE LAUNCH STACK). FREE-STATE SAG IS NOT CONTROLLED.</text>
<text x="27" y="792">4. FACE SHEETS: AL 7075-T6, 0.25 ±0.03 THK, BOTH SIDES. BOND WITH EPOXY FILM ADHESIVE, 0.15 kg/m² PER BONDLINE.</text>
<text x="27" y="797">5. CORE: AL 5056 HEX HONEYCOMB, 6.4 mm CELL, 32 kg/m³, PERFORATED FOR VENTING.</text>
<text x="33" y="801">RIBBON DIRECTION PARALLEL TO X.</text>
<text x="27" y="806">6. COOLANT LOOP: ANHYDROUS AMMONIA. MEOP 3.4 MPa. PROOF TEST 1.5 x MEOP.</text>
<text x="27" y="815">7. BOTH FACES: WHITE SILICATE PAINT OR SILVERED-FEP OSR. ε ≥ 0.88, α ≤ 0.20 (BEGINNING OF LIFE).</text>
<text x="33" y="810">HELIUM LEAK RATE ≤ 1E-6 scc/s PER PANEL. CAP MANIFOLD STUBS UNTIL INTEGRATION.</text>
<text x="33" y="820">MASK INSERT AND BUSHING FACES.</text>
<text x="27" y="824">8. INSERTS: 100% PROOF LOAD 1.0 kN AXIAL. BUSHINGS: POTTED, FLUSH ±0.1 WITH BOTH FACES.</text>
<text x="27" y="829">9. BOND INSPECTION: 100% ULTRASONIC C-SCAN. NO DISBOND LARGER THAN Ø25.</text>
<text x="27" y="833">10. ONE PART NUMBER FOR ALL 8 PANELS PER SATELLITE: HINGE PATTERN IS IDENTICAL AT BOTH</text>
<text x="33" y="838">HINGE EDGES, SO ANY PANEL FITS ANY POSITION IN THE FIN.</text>
<text x="27" y="842">11. MASS 93 kg EST, INCL. COOLANT, ADHESIVE AND COATING.</text>
</g>
<g font-size="4.2">
<text x="241" y="34">4556±1.0</text>
<text x="832" y="36">103</text>
<text x="336" y="43">4531</text>
<text x="639" y="47">25±2</text>
<text x="800" y="47">A</text>
<text x="336" y="50">4491</text>
<text x="629" y="52">4X, EACH STUB</text>
<text x="710" y="51">1.5</text>
<text x="239" y="57">4378</text>
<text x="621" y="57">FROM ITS HINGE EDGE</text>
<text x="169" y="64">2278</text>
<text x="101" y="71">178</text>
<text x="93" y="74">B</text>
<text x="558" y="99">25.0±0.3</text>
<text x="578" y="99">I</text>
<text x="74" y="128">0.5</text>
<text x="83" y="128">A</text>
<text x="84" y="141">B</text>
<text x="316" y="142">+0.05</text>
<text x="295" y="145">6X</text>
<text x="306" y="145">12.00</text>
<text x="319" y="147">0.00</text>
<text x="708" y="148">2.0</text>
<text x="717" y="148">A</text>
<text x="296" y="152">THRU BUSHING</text>
<text x="951" y="153">30X FLOW TUBE EXTRUSION, 150 PITCH</text>
<text x="295" y="157">0.8</text>
<text x="310" y="157">A</text>
<text x="317" y="157">B</text>
<text x="323" y="157">C</text>
<text x="951" y="157">29X 150 = 4350 BASIC</text>
<text x="951" y="161">BONDED TO BOTH FACE SHEETS</text>
<text x="806" y="174">DETAIL C</text>
<text x="804" y="178">SCALE 3 : 1</text>
<text x="867" y="198">MANIFOLD TUBE Ø15.88 x 0.89 WALL (2X)</text>
<text x="867" y="203">POTTED IN CORE CHANNEL</text>
<text x="45" y="235">4700±1.0</text>
<text x="426" y="245">4400</text>
<text x="93" y="251">A</text>
<text x="404" y="251">A</text>
<text x="77" y="269">3700</text>
<text x="419" y="269">3700</text>
<text x="632" y="300">25</text>
<text x="697" y="300">40</text>
<text x="99" y="319">E</text>
<text x="85" y="359">1000</text>
<text x="412" y="359">1000</text>
<text x="406" y="382">300</text>
<text x="483" y="386">D</text>
<text x="93" y="395">B</text>
<text x="473" y="399">SECTION B-B</text>
<text x="142" y="405">C</text>
<text x="168" y="403">0.5</text>
<text x="177" y="403">A</text>
<text x="184" y="403">B</text>
<text x="473" y="403">SCALE 1 : 15</text>
<text x="781" y="410">50</text>
<text x="1049" y="417">60±1.0</text>
<text x="1035" y="422">2X, EACH MANIFOLD</text>
<text x="1033" y="427">FROM ITS LONG EDGE</text>
<text x="105" y="472">C</text>
<text x="237" y="480">SECTION A-A</text>
<text x="238" y="484">SCALE 1 : 15</text>
<text x="276" y="527">3</text>
<text x="823" y="542">16X M6x1.0-6H</text>
<text x="553" y="552">PATTERN TYP 4 FITTINGS.</text>
<text x="668" y="551">SCALE 2 : 1</text>
<text x="671" y="547">DETAIL E</text>
<text x="817" y="547">POTTED INSERT, THRU</text>
<text x="553" y="556">AT THE X=4556 HINGE EDGE</text>
<text x="830" y="552">0.4</text>
<text x="839" y="552">A</text>
<text x="846" y="552">B</text>
<text x="852" y="552">C</text>
<text x="995" y="554">DETAIL D</text>
<text x="553" y="560">THE PATTERN IS MIRRORED;</text>
<text x="993" y="559">SCALE 3 : 1</text>
<text x="553" y="564">ROW LOCATIONS IN PLAN VIEW.</text>
<text x="394" y="593">8</text>
<text x="400" y="621">7</text>
<text x="267" y="665">5</text>
<text x="399" y="716">4</text>
<text x="316" y="732">ISOMETRIC VIEW</text>
<text x="389" y="728">1</text>
<text x="316" y="736">SCALE 1 : 35</text>
<text x="290" y="744">ITEMS 2 (CORE) AND 6 (FLOW TUBES) ARE</text>
<text x="290" y="748">INTERNAL: SEE SECTION A-A, DETAILS C AND D.</text>
<text x="673" y="773">ITEM NO.</text>
<text x="704" y="773">PART NUMBER</text>
<text x="766" y="773">DESCRIPTION</text>
<text x="823" y="773">QTY.</text>
<text x="744" y="779">FACE SHEET; AL 7075-T6 SHEET, 0.25</text>
<text x="681" y="782">1</text>
<text x="696" y="782">SDC-RAD-101</text>
<text x="776" y="784">THK</text>
<text x="826" y="782">2</text>
<text x="681" y="791">2</text>
<text x="696" y="791">SDC-RAD-102</text>
<text x="745" y="789">HONEYCOMB CORE; AL 5056 HEX</text>
<text x="826" y="791">1</text>
<text x="747" y="793">CORE 1/4-.001, 2.0 PCF, VENTED</text>
<text x="681" y="800">3</text>
<text x="696" y="800">SDC-RAD-103</text>
<text x="743" y="798">CLOSEOUT, LONG EDGE; AL 6061-T6</text>
<text x="752" y="802">C-CHANNEL 24.5 x 12 x 1.0</text>
<text x="826" y="800">2</text>
<text x="681" y="810">4</text>
<text x="696" y="810">SDC-RAD-104</text>
<text x="743" y="808">CLOSEOUT, HINGE EDGE; AL 6061-T6</text>
<text x="826" y="810">2</text>
<text x="752" y="812">C-CHANNEL 24.5 x 12 x 1.0</text>
<text x="681" y="819">5</text>
<text x="696" y="819">SDC-RAD-105</text>
<text x="746" y="817">MANIFOLD TUBE; AL 6061-T6 TUBE</text>
<text x="758" y="821">15.88 OD x 0.89 WALL</text>
<text x="826" y="819">2</text>
<text x="745" y="827">FLOW TUBE EXTRUSION; AL 6063-T6</text>
<text x="681" y="829">6</text>
<text x="696" y="829">SDC-RAD-106</text>
<text x="752" y="831">EXTRUSION, INTEGRAL TUBE</text>
<text x="825" y="829">30</text>
<text x="681" y="838">7</text>
<text x="696" y="838">SDC-RAD-107</text>
<text x="745" y="836">INSERT, POTTED, THRU; M6x1.0, AL,</text>
<text x="825" y="838">16</text>
<text x="743" y="845">BUSHING, HOLD-DOWN; AL 6061-T6,</text>
<text x="763" y="840">POTTED (EPOXY)</text>
<text x="681" y="847">8</text>
<text x="696" y="847">SDC-RAD-108</text>
<text x="772" y="849">POTTED</text>
<text x="826" y="847">6</text>
</g>
<text font-size="3.6" x="303" y="157">M</text>
<g font-size="3.4">
<text x="1036" y="814">TITLE:</text>
<text x="1037" y="836">SIZE</text>
<text x="1046" y="836">DWG. NO.</text>
<text x="1095" y="836">REV</text>
<text x="1037" y="849">SCALE: 1:15</text>
<text x="1056" y="849">WEIGHT: 93 kg</text>
<text x="1083" y="849">SHEET 1 OF 1</text>
</g>
<g font-size="3.2">
<text x="968" y="838">SEE BOM</text>
<text x="966" y="844">SEE NOTE 7</text>
</g>
<text font-size="2.5" x="1023" y="809">2026-11-16</text>
<text font-size="2.4" x="958" y="804">UNLESS OTHERWISE SPECIFIED:</text>
<g font-size="2.2">
<text x="958" y="809">DIMENSIONS ARE IN MILLIMETERS</text>
<text x="993" y="809">DRAWN</text>
<text x="1014" y="804">NAME</text>
<text x="1026" y="804">DATE</text>
<text x="958" y="812">TOLERANCES:</text>
<text x="958" y="815">X</text>
<text x="961" y="815">1</text>
<text x="965" y="815">X.X</text>
<text x="970" y="815">0.5</text>
<text x="993" y="814">CHECKED</text>
<text x="958" y="817">X.XX</text>
<text x="958" y="820">ANGULAR</text>
<text x="964" y="817">0.10</text>
<text x="970" y="820">0.5°</text>
<text x="993" y="819">ENG APPR.</text>
<text x="993" y="823">MFG APPR.</text>
<text x="993" y="828">Q.A.</text>
<text x="993" y="832">COMMENTS:</text>
</g>
<g font-size="2.1">
<text x="914" y="843">NEXT ASSY</text>
<text x="939" y="843">USED ON</text>
<text x="925" y="849">APPLICATION</text>
<text x="961" y="849">DO NOT SCALE DRAWING</text>
</g>
<g font-size="2">
<text x="870" y="831">CONCEPT DRAWING</text>
<text x="957" y="828">INTERPRET GEOMETRIC</text>
<text x="957" y="831">TOLERANCING PER: ASME Y14.5-2018</text>
<text x="866" y="834">FEASIBILITY STUDY FOR DISCUSSION.</text>
<text x="866" y="837">NOT FOR MANUFACTURE.</text>
<text x="866" y="839">MATERIALS AND TOLERANCES ARE</text>
<text x="957" y="834">MATERIAL</text>
<text x="866" y="842">REPRESENTATIVE, NOT QUALIFIED.</text>
<text x="957" y="841">FINISH</text>
</g>
</svg>
